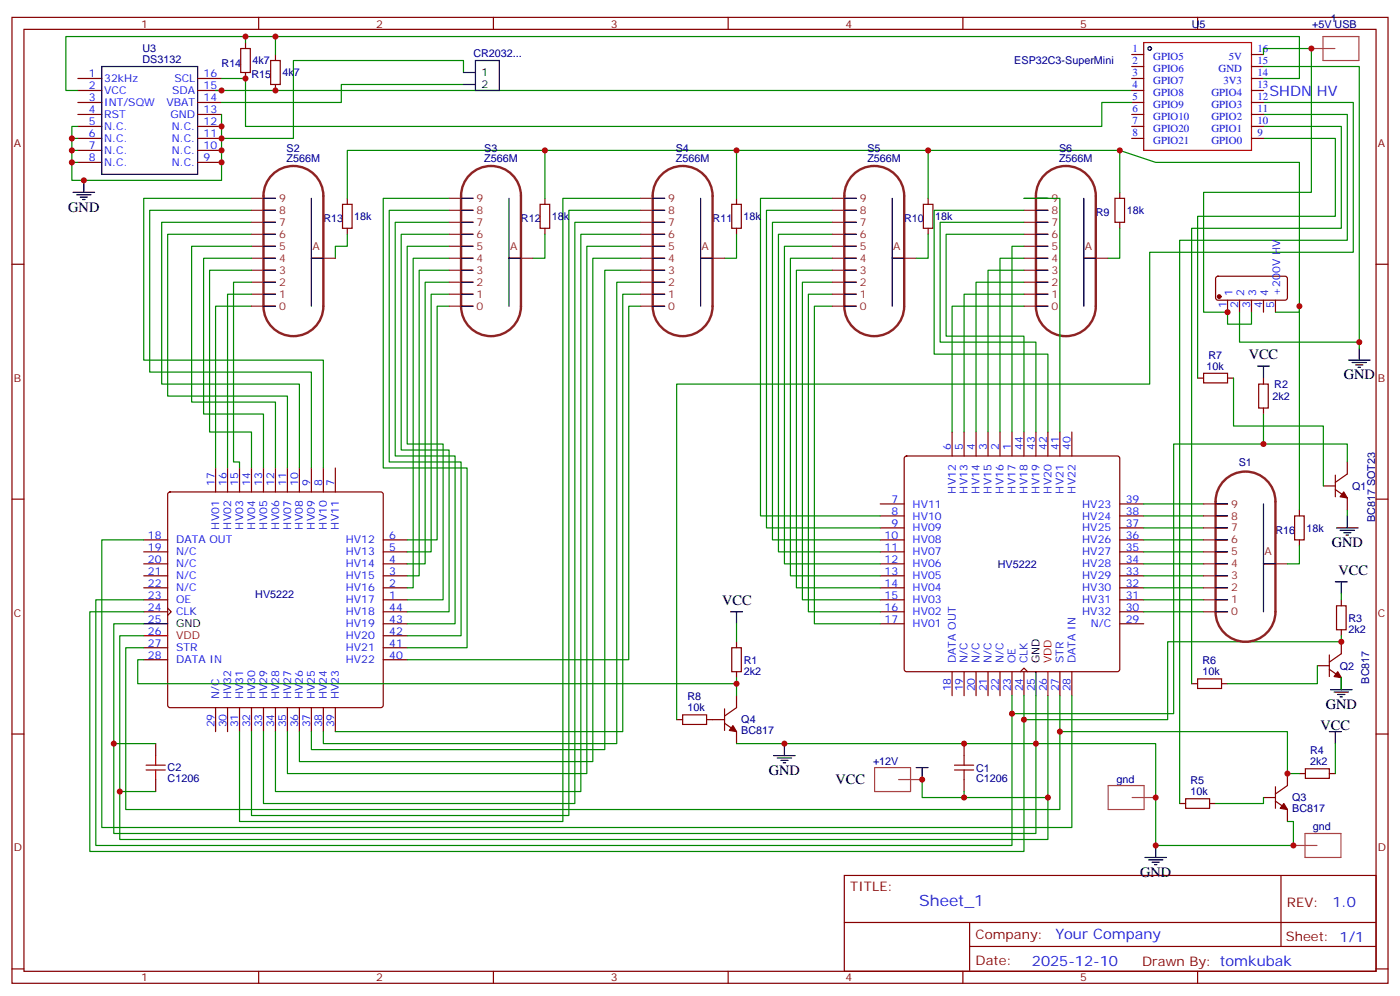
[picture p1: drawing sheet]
<svg xmlns="http://www.w3.org/2000/svg" width="412mm" height="293mm" viewBox="0 0 412 293" stroke-linecap="round" stroke-linejoin="round" font-family="sans-serif">
<g fill="none" stroke="#870000" stroke-width=".35">
<path d="M3.5 5.1h405.4v284.4h-405.4zM7.1 8.6h398.2v277.3h-398.2zM70.9 14.3h2.8v7h-2.8zM72.3 12.5v1.8M76.2 5.1v3.5M79.7 17.8h2.8v7.1h-2.8zM81.1 16.1v1.7M145.3 5.1v3.5M214.5 5.1v3.5M283.6 5.1v3.5M333.4 16.1h3.5M333.4 19.6h3.5"/>
<path d="M352.8 5.1v3.5M368.7 16.1h3.5M368.7 19.6h3.5M22.9 23.1h7.1M22.9 26.6h7.1M22.9 30.2h7.1M22.9 33.7h7.1M22.9 37.2h7.1M58.2 23.1h7.1M58.2 26.6h7.1M58.2 30.2h7.1M58.2 33.7h7.1"/>
<path d="M58.2 37.2h7.1M72.3 21.3v1.8M81.1 24.9v1.7M333.4 23.1h3.5M333.4 26.6h3.5M333.4 30.2h3.5M333.4 33.7h3.5M333.4 37.2h3.5M368.7 23.1h3.5M368.7 26.6h3.5M368.7 30.2h3.5M368.7 33.7h3.5"/>
<path d="M368.7 37.2h3.5M22.9 40.7h7.1M22.9 44.3h7.1M22.9 47.8h7.1M58.2 40.7h7.1M58.2 44.3h7.1M58.2 47.8h7.1M102.3 58.4v1.7M160.5 58.4v1.7M217 58.4v1.7M273.4 58.4v1.7M328.4 58.4h2.9v7h-2.9z"/>
<path d="M329.8 56.6v1.8M333.4 40.7h3.5M368.7 40.7h3.5M3.5 77.8h3.6M100.9 60.1h2.8v7.1h-2.8zM102.3 67.2v1.8M159.1 60.1h2.8v7.1h-2.8zM160.5 67.2v1.8M215.5 60.1h2.9v7.1h-2.9zM217 67.2v1.8M272 60.1h2.8v7.1h-2.8zM273.4 67.2v1.8"/>
<path d="M329.8 65.4v1.8M405.3 77.8h3.6M358.3 81.5l.5-.2 20 .1 .4 .6v5.9l-.7 .5-20-.1-.4-.6v-5.7zM361.6 88.4v3.5M365.1 88.4v3.5M368.7 88.4v3.5M372.2 88.4v3.5M375.7 88.4v3.5M352.8 111.3h1.7M354.5 109.9h7.1v2.8h-7.1zM361.6 111.3h1.8M370.8 113.1h2.8v7h-2.8z"/>
<path d="M372.2 111.3v1.8M63.5 137.8v7M67 137.8v7M70.6 137.8v7M74.1 137.8v7M77.6 137.8v7M81.1 137.8v7M84.7 137.8v7M88.2 137.8v7M91.7 137.8v7M95.2 137.8v7M98.8 137.8v7"/>
<path d="M266.6 134.4l.5-.2h62l.5 .2 .2 .5v62.1l-.2 .5-.5 .2h-62l-.5-.2-.3-.5v-62.1zM280.5 127.2v7M284 127.2v7M287.5 127.2v7M291 127.2v7M294.6 127.2v7M298.1 127.2v7M301.6 127.2v7M305.2 127.2v7M308.7 127.2v7M312.2 127.2v7M315.7 127.2v7"/>
<path d="M372.2 120.1v1.8M393.3 139.9v6.3M396.9 136v3.5l-3.6 2.5M3.5 146.9h3.6M42.3 158.9h7.1M49.6 145l.5-.2h62.1l.5 .2 .2 .5v62.1l-.2 .5-.5 .2h-62.1l-.5-.2-.2-.5v-62.1zM112.9 158.9h7M259.3 158.9h7M259.3 148.3h7M259.3 151.9h7M259.3 155.4h7M329.8 158.9h7.1"/>
<path d="M329.8 148.3h7.1M329.8 151.9h7.1M329.8 155.4h7.1M381.4 151.9h2.8v7h-2.8zM382.8 150.1v1.8M382.8 158.9v1.8M389.8 143.1h3.5M393.3 144.1l3.6 2.5v3.5M405.3 146.9h3.6M42.3 176.6h7.1M42.3 173h7.1M42.3 169.5h7.1"/>
<path d="M42.3 166h7.1M42.3 162.5h7.1M49.4 179l1 1.1-1 1.1M112.9 176.6h7M112.9 173h7M112.9 169.5h7M112.9 166h7M112.9 162.5h7M259.3 176.6h7M259.3 173h7M259.3 169.5h7M259.3 166h7"/>
<path d="M259.3 162.5h7M329.8 176.6h7.1M329.8 173h7.1M329.8 169.5h7.1M329.8 166h7.1M329.8 162.5h7.1M393.7 178.3h2.8v7.1h-2.8zM395.1 176.6v1.7M42.3 180.1h7.1M42.3 190.7h7.1M42.3 194.2h7.1M112.9 180.1h7"/>
<path d="M112.9 190.7h7M112.9 183.6h7M112.9 187.1h7M112.9 194.2h7M215.5 190.7h2.9v7h-2.9zM217 188.9v1.8M217 197.7v1.8M259.3 180.1h7M259.3 183.6h7M280.5 197.7v7.1M284 197.7v7.1M287.5 197.7v7.1"/>
<path d="M291 197.7v7.1M294.6 197.7v7.1M298.1 197.7v7.1M300.6 197.7l1-1 1.1 1M301.6 197.7v7.1M312.2 197.7v7.1M315.7 197.7v7.1M329.8 180.1h7.1M329.8 183.6h7.1M352.8 199.8h7v2.9h-7zM388.1 196h3.5M391.6 192.8v6.3"/>
<path d="M391.6 197l3.5 2.5v3.5M395.1 188.9v3.5l-3.5 2.5M395.1 185.4v1.7M3.5 216.1h3.6M45.9 218.9v3.5M63.5 208.3v7.1M67 208.3v7.1M70.6 208.3v7.1M74.1 208.3v7.1M77.6 208.3v7.1M81.1 208.3v7.1M84.7 208.3v7.1"/>
<path d="M88.2 208.3v7.1M91.7 208.3v7.1M95.2 208.3v7.1M98.8 208.3v7.1M199.3 211.8h1.8M201.1 210.4h7v2.9h-7zM208.1 211.8h5.3M213.4 208.7v6.3M213.4 212.9l3.6 2.5v3.5M217 204.8v3.5l-3.6 2.5M284 218.9v3.5M351 201.3h1.8"/>
<path d="M359.8 201.3h1.8M405.3 216.1h3.6M45.9 229.5v3.5M284 229.5v3.5M347.5 236.5h1.7M349.2 235.1h7.1v2.8h-7.1zM356.3 236.5h1.8M372.2 234.8h3.5M375.7 231.6v6.3M375.7 235.8l3.5 2.5v3.5M379.2 227.7v3.5l-3.5 2.5M382.8 227.7h1.7"/>
<path d="M384.5 226.3h7.1v2.8h-7.1zM391.6 227.7h1.7M248.7 257.7h156.6v28.2h-156.6zM377.3 257.7v20.9M248.7 271.6h156.5M285.6 278.6h119.6M285.6 271.6v14.1M3.5 285.2h3.6M76.2 285.9v3.6M145.3 285.9v3.6M214.5 285.9v3.6M283.6 285.9v3.6"/>
<path d="M352.8 285.9v3.6M405.3 285.2h3.6"/>
</g>
<g fill="none" stroke="#000" stroke-width=".35">
<path d="M30 19.6h28.2v31.7h-28.2zM140.1 17.8h7v8.8h-7zM136.5 21.3h3.6M136.5 24.9h3.6M21.5 56.6h6.4M22.6 57.3h4.2M23.6 58h2.2M24.3 58.7h.7M24.7 53.1v3.5M77.6 58.4h3.5M91.7 58.4v31.7M135.8 58.4h3.5"/>
<path d="M149.9 58.4v31.7M192.3 58.4h3.5M206.4 58.4v31.7M248.7 58.4h3.5M262.8 58.4v31.7M305.2 58.4h3.5M319.3 58.4v31.7M77.6 76h3.5M77.6 61.9h3.5M77.6 65.4h3.5M77.6 69h3.5M77.6 72.5h3.5"/>
<path d="M77.6 79.6h3.5M91.7 76h3.5M135.8 76h3.5M135.8 61.9h3.5M135.8 65.4h3.5M135.8 69h3.5M135.8 72.5h3.5M135.8 79.6h3.5M149.9 76h3.6M192.3 76h3.5M192.3 61.9h3.5M192.3 65.4h3.5"/>
<path d="M192.3 69h3.5M192.3 72.5h3.5M192.3 79.6h3.5M206.4 76h3.5M248.7 76h3.5M248.7 61.9h3.5M248.7 65.4h3.5M248.7 69h3.5M248.7 72.5h3.5M248.7 79.6h3.5M262.8 76h3.5M305.2 76h3.5"/>
<path d="M305.2 61.9h3.5M305.2 65.4h3.5M305.2 69h3.5M305.2 72.5h3.5M305.2 79.6h3.5M319.3 76h3.5M77.6 83.1h3.5M77.6 86.6h3.5M77.6 90.1h3.5M135.8 83.1h3.5M135.8 86.6h3.5M135.8 90.1h3.5"/>
<path d="M192.3 83.1h3.5M192.3 86.6h3.5M192.3 90.1h3.5M248.7 83.1h3.5M248.7 86.6h3.5M248.7 90.1h3.5M305.2 83.1h3.5M305.2 86.6h3.5M305.2 90.1h3.5M370.4 107.8h3.5M372.2 107.8v3.5M397.2 106h6.4"/>
<path d="M398.3 106.7h4.2M399.3 107.4h2.2M400 108.1h.8M400.4 102.5v3.5M358.1 155.4h3.5M358.1 148.3h3.5M358.1 151.9h3.5M358.1 158.9h3.5M372.2 148.3v31.8M393.7 155.4h6.3M394.8 156.1h4.2M395.8 156.8h2.1"/>
<path d="M396.5 157.5h.7M396.9 151.9v3.5M358.1 166h3.5M358.1 162.5h3.5M358.1 169.5h3.5M358.1 173h3.5M358.1 176.6h3.5M372.2 166h3.5M393.3 171.3h3.6M395.1 171.3v3.5M42.3 183.6h7.1M215.2 180.1h3.5"/>
<path d="M217 180.1v3.5M305.2 197.7v7.1M358.1 180.1h3.5M395.1 199.5v3.5M231.1 218.9v3.5M391.6 215.4h3.5M391.9 203h6.4M393 203.7h4.2M393.3 215.4v3.5M394.1 204.4h2.1M394.8 205.1h.7M227.9 222.4h6.3"/>
<path d="M229 223.1h4.2M230 223.8h2.1M230.7 224.5h.7M269.9 226h3.5M271.6 226v3.5M337.3 252.4h6.3M338.3 253.1h4.2M339.4 253.8h2.1M340.1 254.5h.7M340.4 248.9v3.5"/>
<circle cx="338.7" cy="14.3" r=".53"/>
</g>
<path d="M42.3 187.1h7.1M308.7 197.7v7.1" fill="none" stroke="#f00" stroke-width=".35"/>
<g fill="none" stroke="#008700" stroke-width=".35">
<path d="M72.3 12.5v-1.7h8.8v5.3M72.3 10.8h-52.9v15.8h3.5M81.1 10.8h301.7v12.3h-10.6M372.2 19.6h28.2v82.9M372.2 16.1v-1.8h14.1v42.3h-31.8v35.3h7.1v3.5h7.1v-3.5M22.9 37.2h-1.7v3.5M63.5 26.6h269.9M65.3 33.7v19.4h-44.1v-5.3h1.7M65.3 23.1h7v14.1h252.3v-7h8.8M136.5 24.9h-36v5.3h-35.2M136.5 21.3v-3.5h-50.1v22.9h-21.1M372.2 37.2h22.9v30h-44.1v134.1"/>
<path d="M372.2 33.7h24.7v37h-49.4v165.8M372.2 30.2h26.4v44.1h-59.9v38.8h-139.4v98.7M22.9 44.3h-1.7v3.5M22.9 40.7h-1.7v3.6M74.1 58.4h-31.8v47.6h52.9v31.8M132.3 58.4h-19.4v79.4h24.7v52.9h-17.7M160.5 58.4v-14.1h56.5v14.1M160.5 44.3h-58.2v14.1M188.7 58.4h-22.9v183.4h-95.2v-26.4M217 44.3h56.4v14.1M245.2 58.4h-21.2v93.5h35.3M273.4 44.3h56.4v12.3"/>
<path d="M301.6 58.4h10.6v68.8M329.8 44.3l10.6 3.5h42.4v44.1h-7.1M372.2 40.7h21.1v23h-40.5v47.6M74.1 69h-24.7v47.6h35.3v21.2M74.1 65.4h-26.5v47.7h40.6v24.7M74.1 61.9h-30v47.6h47.6v28.3M74.1 79.6h-12.4v47.6h12.4v10.6M74.1 76h-14.1v45.9h17.6v15.9M74.1 72.5h-17.7v45.9h24.7v19.4M102.3 69v3.5h-3.5v3.5M132.3 79.6h-8.8v89.9h-3.6M132.3 76h-10.6v97h-1.8"/>
<path d="M132.3 72.5h-12.4v58.2h10.6v45.9h-10.6M132.3 69h-14.1v63.5h14.1v47.6h-12.4M132.3 65.4h-15.9v68.8h17.7v49.4h-14.2M132.3 61.9h-17.6v74.1h21.1v51.1h-15.9M160.5 69v7h-3.5M188.7 79.6h-10.5v141.1h-86.5v-5.3M188.7 76h-14.1v148.2h-86.4v-8.8M188.7 72.5h-15.8v155.2h-88.2v-12.3M188.7 69h-17.6v164h-90v-17.6M188.7 65.4h-19.4v171.1h-91.7v-21.1M188.7 61.9h-21.1v178.2h-93.5v-24.7M217 69v7h-3.6"/>
<path d="M245.2 79.6h-10.6v93.4h24.7M245.2 76h-12.4v93.5h26.5M245.2 72.5h-14.1v93.5h28.2M245.2 69h-15.9v93.5h30M245.2 65.4h-17.7v93.5h31.8M245.2 61.9h-19.4v93.5h33.5M273.4 69v7h-3.5M301.6 79.6h-10.6v47.6M301.6 76h-7v51.2M301.6 72.5h-3.5v54.7M301.6 69h-22.9v30h22.9v28.2M301.6 65.4h-24.7v35.3h28.3v26.5"/>
<path d="M301.6 61.9h-26.4v42.3h33.5v23M329.8 67.2v8.8h-3.5M74.1 90.1h-10.6v47.7M74.1 86.6h-7.1v51.2M74.1 83.1h-5.3v52.9h1.8v1.8M132.3 90.1h-3.5v68.8h-8.9M132.3 86.6h-5.3v75.9h-7.1M132.3 83.1h-7.1v82.9h-5.3M188.7 90.1h-3.5v104.1h-65.3M188.7 86.6h-5.3v128.8h-84.6M188.7 83.1h-7v135.8h-86.5v-3.5M245.2 90.1h-5.3v93.5h19.4"/>
<path d="M245.2 86.6h-7.1v93.5h21.2M245.2 83.1h-8.8v93.5h22.9M301.6 90.1h-21.1v37.1M301.6 86.6h-17.6v40.6M301.6 83.1h-14.1v44.1M365.1 91.9v8.8h35.3M382.8 90.1v60M363.4 111.3v14.1h26.4v17.7M372.2 121.9v8.8h24.7v5.3M372.2 130.7h-26.5v79.4h-47.6M42.3 158.9h-12.3v84.7h285.7v-38.8M336.9 148.3h17.6"/>
<path d="M336.9 151.9h17.6M336.9 155.4h17.6M336.9 158.9h17.6M396.9 150.1v1.8M42.3 176.6h-14.1v72.3h269.9v-44.1M336.9 162.5h17.6M336.9 166h17.6M336.9 169.5h17.6M336.9 173h17.6M336.9 176.6h17.6M382.8 160.7v5.3h-3.6M395.1 174.8v1.8"/>
<path d="M42.3 183.6h-8.8v61.8h271.7v-40.6M42.3 187.1h-7v60h273.4v-42.3M42.3 190.7h-5.3v47.6h275.2v-33.5M42.3 180.1h-15.8v70.5h275.1v-45.8M42.3 194.2h-1.7v7.1h176.4M217 183.6v5.3M217 199.5v5.3M336.9 180.1h17.6M388.1 196v5.3h-26.5M395.1 187.1v1.8h-51.1v22.9h-42.4M395.1 199.5v3.5M33.5 218.9h12.4"/>
<path d="M217 218.9h123.4v30h40.6v-7.1h-1.8M312.2 215.4h67v12.3h3.6M393.3 218.9v8.8M35.3 233h10.6M271.6 229.5v5.3h37.1M284 233v1.8M372.2 234.8v1.7h-14.1"/>
</g>
<g fill="#870000" stroke="#870000" stroke-width=".35">
<path d="M395.8 144.8l1.1 1.8-2.1-.4z"/>
<path d="M394.1 197.7l1 1.8-2.1-.4z"/>
<path d="M378.2 236.5l1 1.8-2.1-.4z"/>
<path d="M215.9 213.6l1.1 1.8-2.2-.4z"/>
<circle cx="359.1" cy="87.3" r=".53"/>
</g>
<path d="M336.9 12.5h31.8v31.8h-31.8zM43 225.2h5.7M43 226.7h5.7M45.9 222.4v2.8M45.9 226.7v2.8M281.2 225.2h5.6M281.2 226.7h5.6M284 222.4v2.8M284 226.7v2.8" fill="none" stroke="#a10000" stroke-width=".35"/>
<path d="M386.3 14.3h6.9M389.7 10.8h10.6v7h-10.6zM257.6 226h10.6v7h-10.6zM264.7 229.5h6.9M326.4 231.2h10.6v7.1h-10.6zM333.5 234.8h6.9M381 248.9h6.9M384.4 245.4h10.6v7h-10.6z" fill="none" stroke="#a64a4a" stroke-width=".35"/>
<path d="M80.2 51.4a8.8 8.8 0 0 1 9.6-1.9 8.8 8.8 0 0 1 5.4 8.2v32.4a8.8 8.8 0 0 1-8.8 8.9 8.8 8.8 0 0 1-8.8-8.9v-32.4a8.8 8.8 0 0 1 2.6-6.3zM138.4 51.4a8.8 8.8 0 0 1 9.6-1.9 8.8 8.8 0 0 1 5.5 8.2v32.4a8.8 8.8 0 0 1-8.9 8.9 8.8 8.8 0 0 1-8.8-8.9v-32.4a8.8 8.8 0 0 1 2.6-6.3zM194.8 51.4a8.8 8.8 0 0 1 9.7-1.9 8.8 8.8 0 0 1 5.4 8.2v32.4a8.8 8.8 0 0 1-8.8 8.9 8.8 8.8 0 0 1-8.8-8.9v-32.4a8.8 8.8 0 0 1 2.5-6.3zM251.3 51.4a8.8 8.8 0 0 1 9.6-1.9 8.8 8.8 0 0 1 5.4 8.2v32.4a8.8 8.8 0 0 1-8.8 8.9 8.8 8.8 0 0 1-8.8-8.9v-32.4a8.8 8.8 0 0 1 2.6-6.3zM307.7 51.4a8.8 8.8 0 0 1 9.6-1.9 8.8 8.8 0 0 1 5.5 8.2v32.4a8.8 8.8 0 0 1-8.8 8.9 8.8 8.8 0 0 1-8.8-8.9v-32.4a8.8 8.8 0 0 1 2.5-6.3zM360.7 141.4a8.8 8.8 0 0 1 9.6-1.9 8.8 8.8 0 0 1 5.4 8.1v32.5a8.8 8.8 0 0 1-8.8 8.8 8.8 8.8 0 0 1-8.8-8.8v-32.5a8.8 8.8 0 0 1 2.6-6.2z" fill="none" stroke="#8c2424" stroke-width=".71"/>
<g fill="none" stroke="#8c2424" stroke-width=".35">
<path d="M74.1 58.4h7M132.3 58.4h7M188.7 58.4h7.1M245.2 58.4h7M301.6 58.4h7.1M74.1 79.6h7M74.1 76h7M74.1 72.5h7M74.1 69h7M74.1 65.4h7M74.1 61.9h7M91.7 76h7.1"/>
<path d="M132.3 79.6h7M132.3 76h7M132.3 72.5h7M132.3 69h7M132.3 65.4h7M132.3 61.9h7M149.9 76h7.1M188.7 79.6h7.1M188.7 76h7.1M188.7 72.5h7.1M188.7 69h7.1M188.7 65.4h7.1"/>
<path d="M188.7 61.9h7.1M206.4 76h7M245.2 79.6h7M245.2 76h7M245.2 72.5h7M245.2 69h7M245.2 65.4h7M245.2 61.9h7M262.8 76h7.1M301.6 79.6h7.1M301.6 76h7.1M301.6 72.5h7.1"/>
<path d="M301.6 69h7.1M301.6 65.4h7.1M301.6 61.9h7.1M319.3 76h7M74.1 86.6h7M74.1 83.1h7M74.1 90.1h7M132.3 86.6h7M132.3 83.1h7M132.3 90.1h7M188.7 86.6h7.1M188.7 83.1h7.1"/>
<path d="M188.7 90.1h7.1M245.2 86.6h7M245.2 83.1h7M245.2 90.1h7M301.6 86.6h7.1M301.6 83.1h7.1M301.6 90.1h7.1M354.5 158.9h7.1M354.5 155.4h7.1M354.5 151.9h7.1M354.5 148.3h7.1M354.5 176.6h7.1"/>
<path d="M354.5 173h7.1M354.5 169.5h7.1M354.5 166h7.1M354.5 162.5h7.1M372.2 166h7M354.5 180.1h7.1"/>
</g>
<g fill="#c00">
<circle cx="305.2" cy="218.9" r=".88"/>
<circle cx="231.1" cy="218.9" r=".88"/>
<circle cx="217" cy="44.3" r=".88"/>
<circle cx="273.4" cy="44.3" r=".88"/>
<circle cx="33.5" cy="218.9" r=".88"/>
<circle cx="35.3" cy="233" r=".88"/>
<circle cx="284" cy="218.9" r=".88"/>
<circle cx="308.7" cy="234.8" r=".88"/>
<circle cx="81.1" cy="26.6" r=".88"/>
<circle cx="72.3" cy="10.8" r=".88"/>
<circle cx="65.3" cy="40.7" r=".88"/>
<circle cx="65.3" cy="44.3" r=".88"/>
<circle cx="65.3" cy="47.8" r=".88"/>
<circle cx="24.7" cy="53.1" r=".88"/>
<circle cx="21.2" cy="47.8" r=".88"/>
<circle cx="21.2" cy="44.3" r=".88"/>
<circle cx="21.2" cy="40.7" r=".88"/>
<circle cx="217" cy="201.3" r=".88"/>
<circle cx="312.2" cy="215.4" r=".88"/>
<circle cx="301.6" cy="211.8" r=".88"/>
<circle cx="298.1" cy="210.1" r=".88"/>
<circle cx="81.1" cy="10.8" r=".88"/>
<circle cx="72.3" cy="23.1" r=".88"/>
<circle cx="65.3" cy="37.2" r=".88"/>
<circle cx="65.3" cy="26.6" r=".88"/>
<circle cx="400.4" cy="100.7" r=".88"/>
<circle cx="340.4" cy="234.8" r=".88"/>
<circle cx="329.8" cy="44.3" r=".88"/>
<circle cx="160.5" cy="44.3" r=".88"/>
<circle cx="340.4" cy="248.9" r=".88"/>
<circle cx="379.2" cy="227.7" r=".88"/>
<circle cx="395.1" cy="188.9" r=".88"/>
<circle cx="382.8" cy="90.1" r=".88"/>
<circle cx="381" cy="248.9" r=".88"/>
<circle cx="372.2" cy="130.7" r=".88"/>
<circle cx="271.6" cy="229.5" r=".88"/>
<circle cx="284" cy="234.8" r=".88"/>
<circle cx="386.3" cy="14.3" r=".88"/>
<circle cx="361.6" cy="91.9" r=".88"/>
</g>
<text font-size="4.6" fill="#00f" x="270.8" y="266.7">Sheet_1</text>
<g font-size="4.2" fill="#00f">
<text x="373.9" y="28.4">SHDN HV</text>
<text x="392.5" y="267">1.0</text>
<text x="310.9" y="276.5">Your Company</text>
<text x="304" y="284.3">2025-12-10</text>
</g>
<g font-size="4.2">
<text x="20.1" y="62.3">GND</text>
<text x="367.8" y="105.7">VCC</text>
<text x="395.8" y="111.7">GND</text>
<text x="392.3" y="161">GND</text>
<text x="394.3" y="169.2">VCC</text>
<text x="212.7" y="178">VCC</text>
<text x="390.5" y="208.7">GND</text>
<text x="389" y="215">VCC</text>
<text x="226.5" y="228.1">GND</text>
<text x="246.1" y="230.9">VCC</text>
<text x="335.8" y="258.1">GND</text>
</g>
<g font-size="3.9" fill="#800">
<text x="250.5" y="262.3">TITLE:</text>
<text x="379.1" y="267">REV:</text>
<text x="287.4" y="276.5">Company:</text>
<text x="378.7" y="277.1">Sheet: 1/1</text>
<text x="287.4" y="284.2">Date:</text>
<text x="336.4" y="284.3">Drawn By: tomkubak</text>
</g>
<g font-size="3.2" fill="#800">
<text x="41.6" y="8.1">1</text>
<text x="110.8" y="8.1">2</text>
<text x="179.9" y="8.1">3</text>
<text x="249.1" y="8.1">4</text>
<text x="318.2" y="8.1">5</text>
<text x="4.1" y="43.2">A</text>
<text x="405.9" y="43.2">A</text>
<text x="4.1" y="112.4">B</text>
<text x="405.9" y="112.4">B</text>
<text x="4.1" y="181.5">C</text>
<text x="405.9" y="181.5">C</text>
<text x="4.1" y="250.6">D</text>
<text x="405.9" y="250.6">D</text>
<text x="41.6" y="288.9">1</text>
<text x="110.8" y="288.9">2</text>
<text x="179.9" y="288.9">3</text>
<text x="249.1" y="288.9">4</text>
<text x="318.2" y="288.9">5</text>
</g>
<g font-size="3.2" fill="#000080">
<text x="351.1" y="8.3">U5</text>
<text x="386.5" y="8.3">+5V USB</text>
<text x="392" y="6.5">1</text>
<text x="42" y="15.3">U3</text>
<text x="139.4" y="16.8">CR2032...</text>
<text x="42" y="18.5">DS3132</text>
<text x="65.3" y="19.6">R14</text>
<text x="74.1" y="23.1">R15</text>
<text x="74.4" y="19">4k7</text>
<text x="83.2" y="22.5">4k7</text>
<text x="298.8" y="19">ESP32C3-SuperMini</text>
<text x="84.4" y="47.8">Z566M</text>
<text x="84.4" y="44.6">S2</text>
<text x="142.6" y="47.8">Z566M</text>
<text x="142.6" y="44.6">S3</text>
<text x="199.1" y="47.8">Z566M</text>
<text x="199.1" y="44.6">S4</text>
<text x="255.5" y="47.8">Z566M</text>
<text x="255.5" y="44.6">S5</text>
<text x="312" y="47.8">Z566M</text>
<text x="312" y="44.6">S6</text>
<text x="95.2" y="65.4">R13</text>
<text x="104.4" y="64.8">18k</text>
<text x="153.5" y="65.4">R12</text>
<text x="162.6" y="64.8">18k</text>
<text x="209.9" y="65.4">R11</text>
<text x="219" y="64.8">18k</text>
<text x="266.3" y="65.4">R10</text>
<text x="275.5" y="64.8">18k</text>
<text x="322.8" y="63.7">R9</text>
<text x="331.9" y="63.1">18k</text>
<text x="356" y="105.6">R7</text>
<text x="355.4" y="108.9">10k</text>
<text x="374.8" y="117.7">2k2</text>
<text x="375.4" y="114.2">R2</text>
<text x="364.9" y="137.1">S1</text>
<text x="398.3" y="144.2">Q1</text>
<text x="405.1" y="153.8" transform="rotate(-90 405.1 153.8)">BC817 SOT23</text>
<text x="375.7" y="157.2">R16</text>
<text x="384.8" y="156.5">18k</text>
<text x="293.9" y="167.1">HV5222</text>
<text x="75.2" y="175.9">HV5222</text>
<text x="397.2" y="183">R3</text>
<text x="397.2" y="186.2">2k2</text>
<text x="219.1" y="195.3">R1</text>
<text x="354.2" y="195.6">R6</text>
<text x="394.7" y="197.1">Q2</text>
<text x="219.1" y="198.6">2k2</text>
<text x="354.2" y="198.8">10k</text>
<text x="403.3" y="201.2" transform="rotate(-90 403.3 201.2)">BC817</text>
<text x="202.5" y="209.4">10k</text>
<text x="202.5" y="206.1">R8</text>
<text x="218.4" y="213">Q4</text>
<text x="218.4" y="216.2">BC817</text>
<text x="49.4" y="227.1">C2</text>
<text x="257.2" y="225.3">+12V</text>
<text x="287.5" y="227.1">C1</text>
<text x="385.9" y="225.2">2k2</text>
<text x="385.9" y="222.1">R4</text>
<text x="49.4" y="230.3">C1206</text>
<text x="287.5" y="230.3">C1206</text>
<text x="328.9" y="230.6">gnd</text>
<text x="350.7" y="230.8">R5</text>
<text x="350.7" y="234.1">10k</text>
<text x="380.6" y="239.1">BC817</text>
<text x="380.6" y="235.9">Q3</text>
<text x="386.7" y="244.3">gnd</text>
</g>
<g font-size="3.2" fill="#00f">
<text x="333.6" y="15.3">1</text>
<text x="339.7" y="17.6">GPIO5</text>
<text x="362" y="17.6">5V</text>
<text x="370.4" y="15.3">16</text>
<text x="26.2" y="22.8">1</text>
<text x="60" y="22.8">16</text>
<text x="333.6" y="18.9">2</text>
<text x="333.6" y="22.4">3</text>
<text x="339.7" y="21.2">GPIO6</text>
<text x="359" y="21.2">GND</text>
<text x="370.4" y="22.4">14</text>
<text x="370.4" y="18.9">15</text>
<text x="26.2" y="26.3">2</text>
<text x="26.2" y="29.8">3</text>
<text x="30.7" y="24.2">32kHz</text>
<text x="30.7" y="27.7">VCC</text>
<text x="50.7" y="27.7">SDA</text>
<text x="51.4" y="24.2">SCL</text>
<text x="60" y="29.8">14</text>
<text x="60" y="26.3">15</text>
<text x="333.6" y="25.9">4</text>
<text x="333.6" y="29.5">5</text>
<text x="339.7" y="24.7">GPIO7</text>
<text x="339.7" y="28.2">GPIO8</text>
<text x="356.9" y="28.2">GPIO4</text>
<text x="360.4" y="24.7">3V3</text>
<text x="370.4" y="29.5">12</text>
<text x="370.4" y="25.9">13</text>
<text x="26.2" y="33.3">4</text>
<text x="30.7" y="31.2">INT/SQW</text>
<text x="30.7" y="34.7">RST</text>
<text x="49" y="31.2">VBAT</text>
<text x="50.2" y="34.7">GND</text>
<text x="60" y="33.3">13</text>
<text x="333.6" y="33">6</text>
<text x="339.7" y="31.7">GPIO9</text>
<text x="339.7" y="35.3">GPIO10</text>
<text x="356.9" y="35.3">GPIO2</text>
<text x="356.9" y="31.7">GPIO3</text>
<text x="370.4" y="33">11</text>
<text x="26.2" y="36.9">5</text>
<text x="26.2" y="40.4">6</text>
<text x="30.7" y="38.3">N.C.</text>
<text x="30.7" y="41.8">N.C.</text>
<text x="50.6" y="41.8">N.C.</text>
<text x="50.6" y="38.3">N.C.</text>
<text x="60" y="40.4">11</text>
<text x="60" y="36.9">12</text>
<text x="333.6" y="36.5">7</text>
<text x="333.6" y="40">8</text>
<text x="339.7" y="38.8">GPIO20</text>
<text x="356.9" y="38.8">GPIO1</text>
<text x="370.4" y="40">9</text>
<text x="370.4" y="36.5">10</text>
<text x="26.2" y="43.9">7</text>
<text x="26.2" y="47.4">8</text>
<text x="30.7" y="45.3">N.C.</text>
<text x="50.6" y="45.3">N.C.</text>
<text x="60" y="47.4">9</text>
<text x="60" y="43.9">10</text>
<text x="339.7" y="42.3">GPIO21</text>
<text x="356.9" y="42.3">GPIO0</text>
<text x="30.7" y="48.9">N.C.</text>
<text x="50.6" y="48.9">N.C.</text>
<text x="363" y="87.1" transform="rotate(-90 363 87.1)">1</text>
<text x="366.5" y="87.1" transform="rotate(-90 366.5 87.1)">2</text>
<text x="370.1" y="87.1" transform="rotate(-90 370.1 87.1)">3</text>
<text x="373.6" y="87.1" transform="rotate(-90 373.6 87.1)">4</text>
<text x="377.1" y="87.1" transform="rotate(-90 377.1 87.1)">+200V HV</text>
<text x="361.2" y="90.6" transform="rotate(-90 361.2 90.6)">1</text>
<text x="364.8" y="90.6" transform="rotate(-90 364.8 90.6)">2</text>
<text x="368.3" y="90.6" transform="rotate(-90 368.3 90.6)">3</text>
<text x="371.8" y="90.6" transform="rotate(-90 371.8 90.6)">4</text>
<text x="375.4" y="90.6" transform="rotate(-90 375.4 90.6)">5</text>
<text x="280.1" y="132.5" transform="rotate(-90 280.1 132.5)">6</text>
<text x="283.6" y="132.5" transform="rotate(-90 283.6 132.5)">5</text>
<text x="287.2" y="132.5" transform="rotate(-90 287.2 132.5)">4</text>
<text x="290.7" y="132.5" transform="rotate(-90 290.7 132.5)">3</text>
<text x="294.2" y="132.5" transform="rotate(-90 294.2 132.5)">2</text>
<text x="297.7" y="132.5" transform="rotate(-90 297.7 132.5)">1</text>
<text x="301.3" y="132.5" transform="rotate(-90 301.3 132.5)">44</text>
<text x="304.8" y="132.5" transform="rotate(-90 304.8 132.5)">43</text>
<text x="308.3" y="132.5" transform="rotate(-90 308.3 132.5)">42</text>
<text x="311.9" y="132.5" transform="rotate(-90 311.9 132.5)">41</text>
<text x="315.4" y="132.5" transform="rotate(-90 315.4 132.5)">40</text>
<text x="63.1" y="143.1" transform="rotate(-90 63.1 143.1)">17</text>
<text x="66.7" y="143.1" transform="rotate(-90 66.7 143.1)">16</text>
<text x="70.2" y="143.1" transform="rotate(-90 70.2 143.1)">15</text>
<text x="73.7" y="143.1" transform="rotate(-90 73.7 143.1)">14</text>
<text x="77.3" y="143.1" transform="rotate(-90 77.3 143.1)">13</text>
<text x="80.8" y="143.1" transform="rotate(-90 80.8 143.1)">12</text>
<text x="84.3" y="143.1" transform="rotate(-90 84.3 143.1)">11</text>
<text x="87.8" y="143.1" transform="rotate(-90 87.8 143.1)">10</text>
<text x="91.4" y="143.1" transform="rotate(-90 91.4 143.1)">9</text>
<text x="94.9" y="143.1" transform="rotate(-90 94.9 143.1)">8</text>
<text x="98.4" y="143.1" transform="rotate(-90 98.4 143.1)">7</text>
<text x="262.6" y="148">7</text>
<text x="268.8" y="149.4">HV11</text>
<text x="281.5" y="145.3" transform="rotate(-90 281.5 145.3)">HV12</text>
<text x="285" y="145.3" transform="rotate(-90 285 145.3)">HV13</text>
<text x="288.6" y="145.3" transform="rotate(-90 288.6 145.3)">HV14</text>
<text x="292.1" y="145.3" transform="rotate(-90 292.1 145.3)">HV15</text>
<text x="295.6" y="145.3" transform="rotate(-90 295.6 145.3)">HV16</text>
<text x="299.2" y="145.3" transform="rotate(-90 299.2 145.3)">HV17</text>
<text x="302.7" y="145.3" transform="rotate(-90 302.7 145.3)">HV18</text>
<text x="306.2" y="145.3" transform="rotate(-90 306.2 145.3)">HV19</text>
<text x="309.7" y="145.3" transform="rotate(-90 309.7 145.3)">HV20</text>
<text x="313.3" y="145.3" transform="rotate(-90 313.3 145.3)">HV21</text>
<text x="316.8" y="145.3" transform="rotate(-90 316.8 145.3)">HV22</text>
<text x="318.8" y="149.4">HV23</text>
<text x="331.6" y="148">39</text>
<text x="64.6" y="155.9" transform="rotate(-90 64.6 155.9)">HV01</text>
<text x="68.1" y="155.9" transform="rotate(-90 68.1 155.9)">HV02</text>
<text x="71.6" y="155.9" transform="rotate(-90 71.6 155.9)">HV03</text>
<text x="75.1" y="155.9" transform="rotate(-90 75.1 155.9)">HV04</text>
<text x="78.7" y="155.9" transform="rotate(-90 78.7 155.9)">HV05</text>
<text x="82.2" y="155.9" transform="rotate(-90 82.2 155.9)">HV06</text>
<text x="85.7" y="155.9" transform="rotate(-90 85.7 155.9)">HV07</text>
<text x="89.3" y="155.9" transform="rotate(-90 89.3 155.9)">HV08</text>
<text x="92.8" y="155.9" transform="rotate(-90 92.8 155.9)">HV09</text>
<text x="96.3" y="155.9" transform="rotate(-90 96.3 155.9)">HV10</text>
<text x="99.8" y="155.9" transform="rotate(-90 99.8 155.9)">HV11</text>
<text x="262.6" y="151.5">8</text>
<text x="262.6" y="155">9</text>
<text x="268.8" y="152.9">HV10</text>
<text x="318.8" y="152.9">HV24</text>
<text x="331.6" y="155">37</text>
<text x="331.6" y="151.5">38</text>
<text x="43.6" y="158.6">18</text>
<text x="51.9" y="160">DATA OUT</text>
<text x="101.8" y="160">HV12</text>
<text x="114.7" y="158.6">6</text>
<text x="260.6" y="158.6">10</text>
<text x="268.8" y="156.5">HV09</text>
<text x="268.8" y="160">HV08</text>
<text x="318.8" y="160">HV26</text>
<text x="318.8" y="156.5">HV25</text>
<text x="331.6" y="158.6">36</text>
<text x="43.6" y="162.1">19</text>
<text x="43.6" y="165.6">20</text>
<text x="51.9" y="163.5">N/C</text>
<text x="51.9" y="167">N/C</text>
<text x="101.8" y="167">HV14</text>
<text x="101.8" y="163.5">HV13</text>
<text x="114.7" y="165.6">4</text>
<text x="114.7" y="162.1">5</text>
<text x="260.6" y="162.1">11</text>
<text x="260.6" y="165.6">12</text>
<text x="268.8" y="163.5">HV07</text>
<text x="268.8" y="167">HV06</text>
<text x="318.8" y="167">HV28</text>
<text x="318.8" y="163.5">HV27</text>
<text x="331.6" y="165.6">34</text>
<text x="331.6" y="162.1">35</text>
<text x="43.6" y="169.2">21</text>
<text x="43.6" y="172.7">22</text>
<text x="51.9" y="170.6">N/C</text>
<text x="101.8" y="170.6">HV15</text>
<text x="114.7" y="172.7">2</text>
<text x="114.7" y="169.2">3</text>
<text x="260.6" y="172.7">14</text>
<text x="260.6" y="169.2">13</text>
<text x="268.8" y="170.6">HV05</text>
<text x="318.8" y="170.6">HV29</text>
<text x="331.6" y="172.7">32</text>
<text x="331.6" y="169.2">33</text>
<text x="43.6" y="176.2">23</text>
<text x="43.6" y="179.7">24</text>
<text x="51.9" y="174.1">N/C</text>
<text x="51.9" y="177.6">OE</text>
<text x="101.8" y="177.6">HV17</text>
<text x="101.8" y="174.1">HV16</text>
<text x="114.7" y="176.2">1</text>
<text x="114.7" y="179.7">44</text>
<text x="260.6" y="179.7">16</text>
<text x="260.6" y="176.2">15</text>
<text x="268.8" y="177.6">HV03</text>
<text x="268.8" y="174.1">HV04</text>
<text x="318.8" y="177.6">HV31</text>
<text x="318.8" y="174.1">HV30</text>
<text x="331.6" y="179.7">30</text>
<text x="331.6" y="176.2">31</text>
<text x="43.6" y="183.3">25</text>
<text x="51.9" y="181.2">CLK</text>
<text x="101.8" y="181.2">HV18</text>
<text x="101.8" y="184.7">HV19</text>
<text x="114.7" y="183.3">43</text>
<text x="260.6" y="183.3">17</text>
<text x="268.8" y="184.7">HV01</text>
<text x="268.8" y="181.2">HV02</text>
<text x="318.8" y="181.2">HV32</text>
<text x="321.3" y="184.7">N/C</text>
<text x="331.6" y="183.3">29</text>
<text x="43.6" y="186.8">26</text>
<text x="43.6" y="190.3">27</text>
<text x="51.9" y="191.7">STR</text>
<text x="101.8" y="188.2">HV20</text>
<text x="101.8" y="191.7">HV21</text>
<text x="114.7" y="186.8">42</text>
<text x="114.7" y="190.3">41</text>
<text x="43.6" y="193.9">28</text>
<text x="51.9" y="195.3">DATA IN</text>
<text x="101.8" y="195.3">HV22</text>
<text x="114.7" y="193.9">40</text>
<text x="281.5" y="195.3" transform="rotate(-90 281.5 195.3)">DATA OUT</text>
<text x="285" y="195.3" transform="rotate(-90 285 195.3)">N/C</text>
<text x="288.6" y="195.3" transform="rotate(-90 288.6 195.3)">N/C</text>
<text x="292.1" y="195.3" transform="rotate(-90 292.1 195.3)">N/C</text>
<text x="295.6" y="195.3" transform="rotate(-90 295.6 195.3)">N/C</text>
<text x="299.2" y="195.3" transform="rotate(-90 299.2 195.3)">OE</text>
<text x="302.7" y="195.3" transform="rotate(-90 302.7 195.3)">CLK</text>
<text x="313.3" y="195.3" transform="rotate(-90 313.3 195.3)">STR</text>
<text x="316.8" y="195.3" transform="rotate(-90 316.8 195.3)">DATA IN</text>
<text x="280.1" y="203.5" transform="rotate(-90 280.1 203.5)">18</text>
<text x="283.6" y="203.5" transform="rotate(-90 283.6 203.5)">19</text>
<text x="287.2" y="203.5" transform="rotate(-90 287.2 203.5)">20</text>
<text x="290.7" y="203.5" transform="rotate(-90 290.7 203.5)">21</text>
<text x="294.2" y="203.5" transform="rotate(-90 294.2 203.5)">22</text>
<text x="297.7" y="203.5" transform="rotate(-90 297.7 203.5)">23</text>
<text x="301.3" y="203.5" transform="rotate(-90 301.3 203.5)">24</text>
<text x="304.8" y="203.5" transform="rotate(-90 304.8 203.5)">25</text>
<text x="308.3" y="203.5" transform="rotate(-90 308.3 203.5)">26</text>
<text x="311.9" y="203.5" transform="rotate(-90 311.9 203.5)">27</text>
<text x="315.4" y="203.5" transform="rotate(-90 315.4 203.5)">28</text>
<text x="64.6" y="205.8" transform="rotate(-90 64.6 205.8)">N/C</text>
<text x="68.1" y="205.8" transform="rotate(-90 68.1 205.8)">HV32</text>
<text x="71.6" y="205.8" transform="rotate(-90 71.6 205.8)">HV31</text>
<text x="75.1" y="205.8" transform="rotate(-90 75.1 205.8)">HV30</text>
<text x="78.7" y="205.8" transform="rotate(-90 78.7 205.8)">HV29</text>
<text x="82.2" y="205.8" transform="rotate(-90 82.2 205.8)">HV28</text>
<text x="85.7" y="205.8" transform="rotate(-90 85.7 205.8)">HV27</text>
<text x="89.3" y="205.8" transform="rotate(-90 89.3 205.8)">HV26</text>
<text x="92.8" y="205.8" transform="rotate(-90 92.8 205.8)">HV25</text>
<text x="96.3" y="205.8" transform="rotate(-90 96.3 205.8)">HV24</text>
<text x="99.8" y="205.8" transform="rotate(-90 99.8 205.8)">HV23</text>
<text x="63.1" y="214.1" transform="rotate(-90 63.1 214.1)">29</text>
<text x="66.7" y="214.1" transform="rotate(-90 66.7 214.1)">30</text>
<text x="70.2" y="214.1" transform="rotate(-90 70.2 214.1)">31</text>
<text x="73.7" y="214.1" transform="rotate(-90 73.7 214.1)">32</text>
<text x="77.3" y="214.1" transform="rotate(-90 77.3 214.1)">33</text>
<text x="80.8" y="214.1" transform="rotate(-90 80.8 214.1)">34</text>
<text x="84.3" y="214.1" transform="rotate(-90 84.3 214.1)">35</text>
<text x="87.8" y="214.1" transform="rotate(-90 87.8 214.1)">36</text>
<text x="91.4" y="214.1" transform="rotate(-90 91.4 214.1)">37</text>
<text x="94.9" y="214.1" transform="rotate(-90 94.9 214.1)">38</text>
<text x="98.4" y="214.1" transform="rotate(-90 98.4 214.1)">39</text>
</g>
<g font-size="3.2">
<text x="141.8" y="22.4">1</text>
<text x="141.8" y="25.9">2</text>
<text x="51.9" y="184.7">GND</text>
<text x="306.2" y="195.3" transform="rotate(-90 306.2 195.3)">GND</text>
</g>
<g font-size="3.2" fill="#8d2323">
<text x="82.2" y="59.4">9</text>
<text x="140.4" y="59.4">9</text>
<text x="196.8" y="59.4">9</text>
<text x="253.3" y="59.4">9</text>
<text x="309.7" y="59.4">9</text>
<text x="82.2" y="63">8</text>
<text x="140.4" y="63">8</text>
<text x="196.8" y="63">8</text>
<text x="253.3" y="63">8</text>
<text x="309.7" y="63">8</text>
<text x="82.2" y="70">6</text>
<text x="82.2" y="66.5">7</text>
<text x="140.4" y="70">6</text>
<text x="140.4" y="66.5">7</text>
<text x="196.8" y="70">6</text>
<text x="196.8" y="66.5">7</text>
<text x="253.3" y="70">6</text>
<text x="253.3" y="66.5">7</text>
<text x="309.7" y="70">6</text>
<text x="309.7" y="66.5">7</text>
<text x="82.2" y="77.1">4</text>
<text x="82.2" y="73.6">5</text>
<text x="92" y="73.6">A</text>
<text x="140.4" y="77.1">4</text>
<text x="140.4" y="73.6">5</text>
<text x="150.2" y="73.6">A</text>
<text x="196.8" y="77.1">4</text>
<text x="196.8" y="73.6">5</text>
<text x="206.7" y="73.6">A</text>
<text x="253.3" y="77.1">4</text>
<text x="253.3" y="73.6">5</text>
<text x="263.1" y="73.6">A</text>
<text x="309.7" y="77.1">4</text>
<text x="309.7" y="73.6">5</text>
<text x="319.6" y="73.6">A</text>
<text x="82.2" y="80.6">3</text>
<text x="140.4" y="80.6">3</text>
<text x="196.8" y="80.6">3</text>
<text x="253.3" y="80.6">3</text>
<text x="309.7" y="80.6">3</text>
<text x="82.2" y="87.7">1</text>
<text x="82.2" y="84.1">2</text>
<text x="140.4" y="87.7">1</text>
<text x="140.4" y="84.1">2</text>
<text x="196.8" y="87.7">1</text>
<text x="196.8" y="84.1">2</text>
<text x="253.3" y="87.7">1</text>
<text x="253.3" y="84.1">2</text>
<text x="309.7" y="87.7">1</text>
<text x="309.7" y="84.1">2</text>
<text x="82.2" y="91.2">0</text>
<text x="140.4" y="91.2">0</text>
<text x="196.8" y="91.2">0</text>
<text x="253.3" y="91.2">0</text>
<text x="309.7" y="91.2">0</text>
<text x="362.7" y="149.4">9</text>
<text x="362.7" y="152.9">8</text>
<text x="362.7" y="160">6</text>
<text x="362.7" y="156.5">7</text>
<text x="362.7" y="167">4</text>
<text x="362.7" y="163.5">5</text>
<text x="372.5" y="163.5">A</text>
<text x="362.7" y="170.6">3</text>
<text x="362.7" y="177.6">1</text>
<text x="362.7" y="174.1">2</text>
<text x="362.7" y="181.2">0</text>
</g>
<g font-size="3.2" fill="#f00">
<text x="51.9" y="188.2">VDD</text>
<text x="309.7" y="195.3" transform="rotate(-90 309.7 195.3)">VDD</text>
</g>
</svg>
